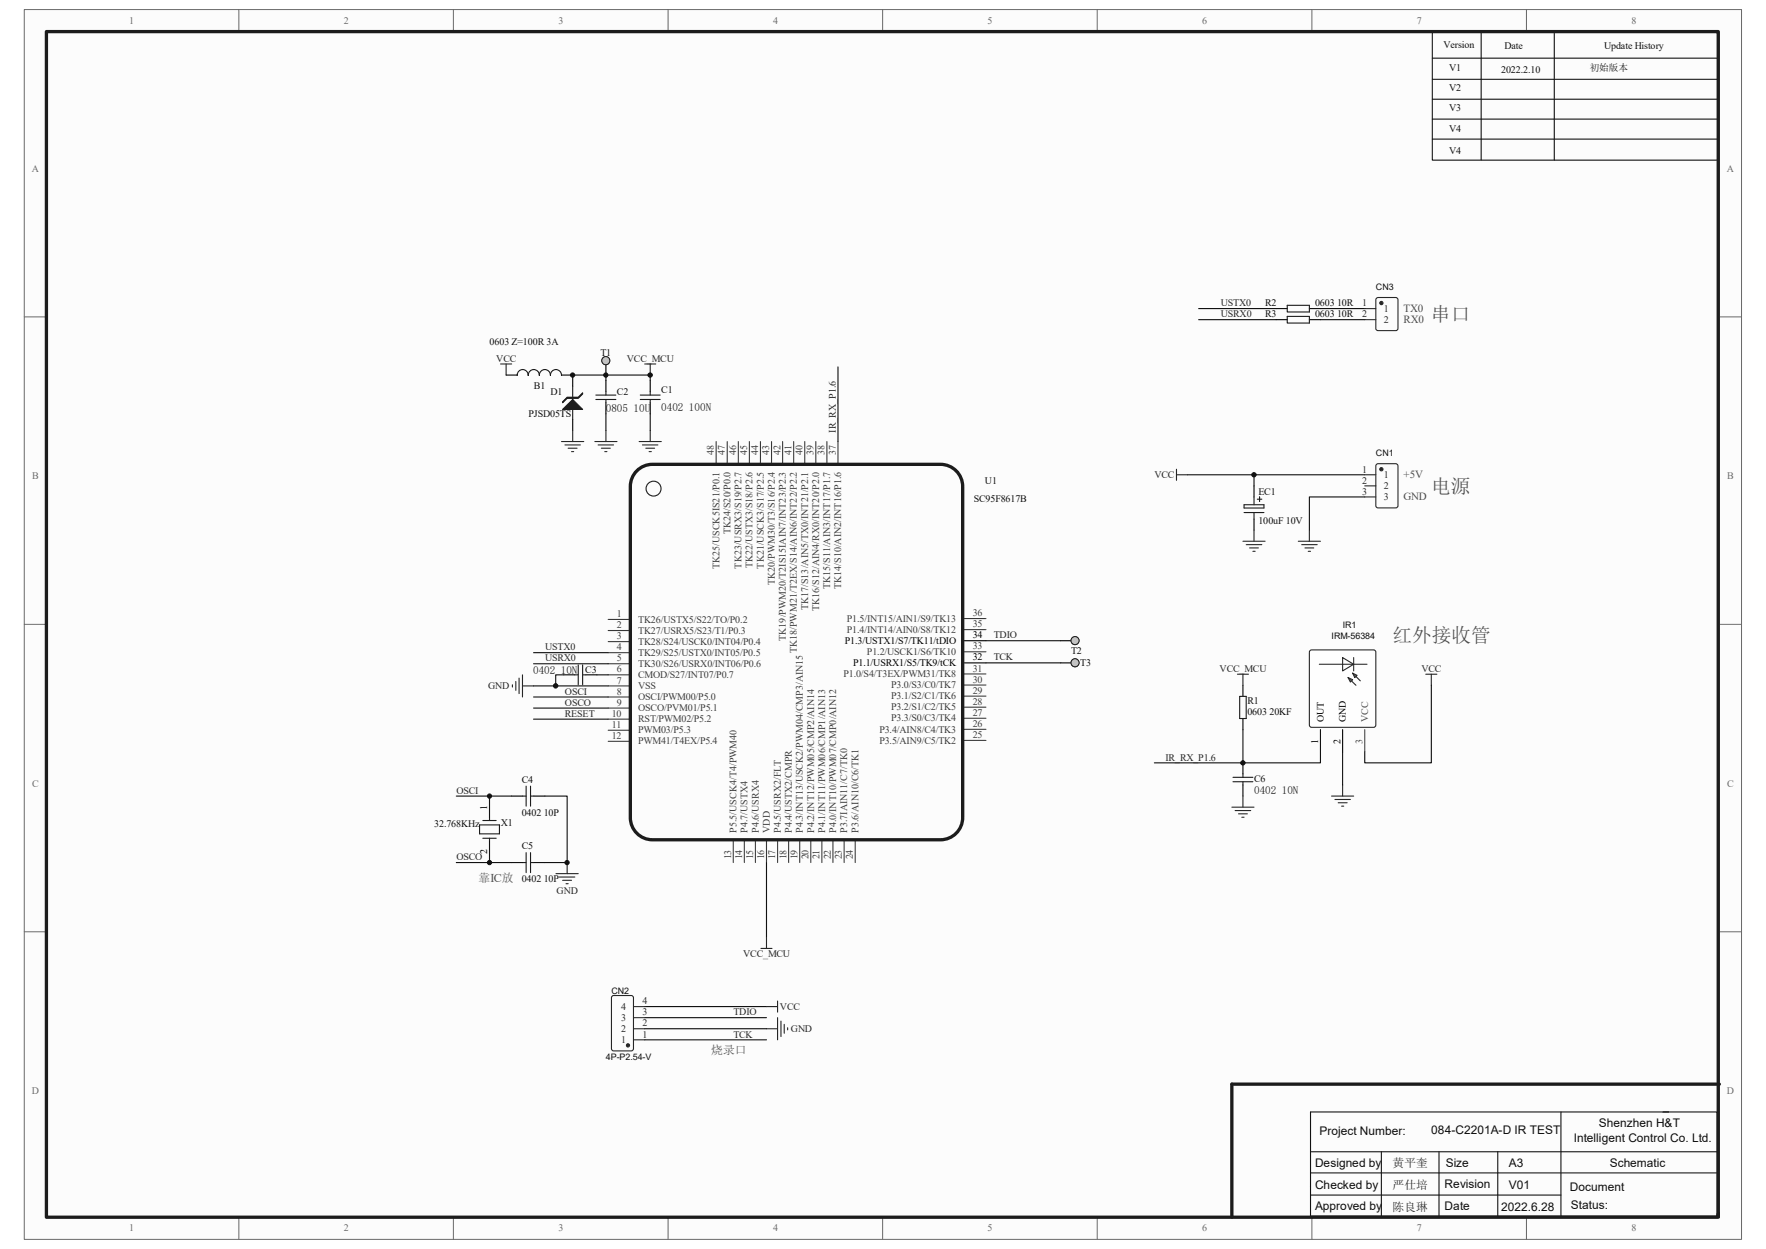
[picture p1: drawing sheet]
<svg xmlns="http://www.w3.org/2000/svg" width="297mm" height="210mm" viewBox="0 0 297 210" stroke-linecap="round" stroke-linejoin="round" font-family="sans-serif">
<path d="M4.1 1.6h288.8v206.8h-288.8z" fill="#fcfcfc"/>
<path d="M4.1 1.6h288.8v206.8h-288.8z" fill="none" stroke="#6a6a6a" stroke-width=".17"/>
<path d="M7.8 5.4h281.4v199.2h-281.4z" fill="#fcfcfc"/>
<g fill="none" stroke="#6a6a6a" stroke-width=".17">
<path d="M7.8 5.3h281.4v199.3h-281.4zM40.2 1.6v3.7M76.3 1.6v3.7M112.4 1.6v3.7M148.5 1.6v3.7M184.5 1.6v3.7M220.7 1.6v3.7M256.7 1.6v3.7M4.1 53.3h3.7M289.2 53.3h3.7M4.1 105h3.7M289.2 105h3.7"/>
<path d="M4.1 156.7h3.7M289.2 156.7h3.7M40.2 204.6v3.8M76.3 204.6v3.8M112.4 204.6v3.8M148.5 204.6v3.8M184.5 204.6v3.8M220.7 204.6v3.8M256.7 204.6v3.8"/>
</g>
<g fill="none" stroke="#151515" stroke-width=".19">
<path d="M240.9 5.3v21.6h48.1M240.9 13.3h48.1M240.9 9.8h48.1M240.9 16.7h48.1M249.1 5.3v21.6M261.4 5.3v21.6M240.9 20h48.1M240.9 23.4h48.1M220.4 197.2h68.4M220.4 193.6h68.4M232.3 193.6v10.8M242 193.6v10.8"/>
<path d="M251.9 193.6v10.8M262.5 186.9v17.5M220.4 200.9h42.1M288.8 204.4v-17.5h-68.4v17.5"/>
</g>
<g fill="none" stroke="#1c1c1c" stroke-width=".19">
<path d="M240.9 5.3h48.1v21.6M96.3 64.9v5.6M100.2 67.2h3.4M100.2 66.4h3.4M101.9 65.8v.6M101.9 67.2v.5M107.7 67.2h3.3M107.7 66.4h3.3M109.4 65.8v.6M109.4 67.2v.5M209.3 84.9h3.3v.5h-3.3zM209.3 86.2h3.3"/>
<path d="M210.9 83.5v1.4M210.9 86.2v1.1M211.5 83.9h.7M211.9 83.5v.8M96.7 113.5h.6M97.3 111.8v3.3M98 113.5h.5M98 111.8v3.3M80.7 138.7h3.3v1.5h-3.3zM81.2 137.9h2.3M82.3 137.6v.3M87.9 133.8h.6"/>
<path d="M88.5 132.2v3.3M89.2 133.8h.6M89.2 132.2v3.3M81.2 140.9h2.3M82.3 140.9v.4M87.9 145h.6M88.5 143.3v3.4M89.2 143.3v3.4M89.2 145h.6M220.4 204.4h68.4"/>
<circle cx="109.9" cy="82.2" r="1.25"/>
</g>
<path d="M107.1 79.2a3.7 3.7 0 0 1 2.6-1.1h48.5a3.7 3.7 0 0 1 3.7 3.7v55.7a3.7 3.7 0 0 1-3.7 3.7h-48.5a3.7 3.7 0 0 1-3.7-3.7v-55.7a3.7 3.7 0 0 1 1.1-2.6zM289.2 182.3h-82v22.3M289 204.1v.5h-281.2v-199.3h281.2v199.1" fill="none" stroke="#1c1c1c" stroke-width=".56"/>
<g fill="none" stroke="#000" stroke-width=".19">
<path d="M96.3 63.1v1.8M96.3 70.5v1.9M101.9 64v1.8M101.9 67.7v1.9M109.4 64v1.8M109.4 67.7v1.9M210.9 81.7v1.8M210.9 87.3v1.8M94.8 113.5h1.9M98.5 113.5h1.9M162.1 111.4h3.7M162.1 107.7h3.7"/>
<path d="M178.4 107.7h1.9M82.3 135.7v1.9M86.1 133.8h1.8M89.8 133.8h1.8M82.3 141.3v1.9M86.1 145h1.8M89.8 145h1.8"/>
</g>
<g fill="none" stroke="#262626" stroke-width=".19">
<path d="M84.2 61.2h1.9M85.1 61.2v1.9M94.4 74.2h3.8M95 74.8h2.6M95.6 75.4h1.5M96.1 75.9h.4M96.3 72.4v1.8M100.1 74.2h3.7M100.6 74.8h2.6M101.2 75.4h1.5M101.7 75.9h.4M101.9 72.4v1.8"/>
<path d="M107.5 74.2h3.7M108.1 74.8h2.6M108.6 75.4h1.5M109.2 75.9h.4M109.4 72.4v1.8M209.1 91h3.7M209.6 91.6h2.6M210.2 92.1h1.5M210.7 92.7h.4M210.9 89.1v1.9M86.2 115.1v.4M86.8 114.6v1.5"/>
<path d="M87.3 114v2.6M87.9 113.5v3.7M87.9 115.3h1.8M93.5 146.9h3.8M94.1 147.4h2.6M94.6 148h1.5M95.2 148.6h.4M95.4 145v1.9M128.9 173h1.9M130.8 171.1v3.7M131.4 171.7v2.6M131.9 172.2v1.5"/>
<path d="M132.5 172.8v.3"/>
</g>
<g fill="#1c1c1c" stroke="#1c1c1c" stroke-width=".19">
<path d="M94.6 68.8l1.7-1.6 1.7 1.6z"/>
<path d="M95.4 66.8h1.9l.7-.8v.2l-.7 .8h-1.9l-.8 .7v-.2z" fill-rule="evenodd"/>
</g>
<g fill="none" stroke="#3d3d3d" stroke-width=".19">
<path d="M120.5 74.2v3.8M122.3 74.2v3.8M124.2 74.2v3.8M126 74.2v3.8M127.9 74.2v3.8M129.8 74.2v3.8M131.6 74.2v3.8M133.5 74.2v3.8M135.4 74.2v3.8M137.2 74.2v3.8M139.1 74.2v3.8M140.9 74.2v3.8"/>
<path d="M102.3 104.1h3.7M102.3 106h3.7M102.3 107.9h3.7M102.3 109.7h3.7M102.3 111.6h3.7M102.3 113.5h3.7M102.3 115.3h3.7M102.3 117.2h3.7M102.3 119h3.7M162.1 118.9h3.7M162.1 117h3.7M162.1 115.2h3.7"/>
<path d="M162.1 113.3h3.7M162.1 109.6h3.7M162.1 105.9h3.7M162.1 104h3.7M102.3 120.9h3.7M102.3 122.8h3.7M102.3 124.6h3.7M162.1 124.5h3.7M162.1 122.6h3.7M162.1 120.8h3.7M123.3 141.3v3.7M125.2 141.3v3.7"/>
<path d="M127.1 141.3v3.7M128.9 141.3v3.7M130.8 141.3v3.7M132.6 141.3v3.7M134.5 141.3v3.7M136.4 141.3v3.7M138.2 141.3v3.7M140.1 141.3v3.7M142 141.3v3.7M143.8 141.3v3.7"/>
</g>
<circle cx="180.8" cy="107.7" r=".67" fill="#fcfcfc" stroke="#4c4c4c" stroke-width=".19"/>
<circle cx="180.8" cy="107.7" r=".68" fill="#c0c0c0" stroke="#1c1c1c" stroke-width=".17"/>
<path d="M178.4 111.4h1.9" fill="none" stroke="#000" stroke-width=".19"/>
<circle cx="180.8" cy="111.4" r=".67" fill="#fcfcfc" stroke="#4c4c4c" stroke-width=".19"/>
<circle cx="180.8" cy="111.4" r=".68" fill="#c0c0c0" stroke="#1c1c1c" stroke-width=".17"/>
<g fill="none" stroke="#0e0e0e" stroke-width=".19">
<path d="M96.3 63.1h5.6M101.9 64v-.9h7.5v.9M101.9 69.6v2.8M109.4 69.6v2.8M140.9 61.7v12.5M89.7 109.7h12.6M89.7 117.2h12.6M89.7 119h12.6M89.7 115.3h12.6M94.8 113.5h-1.3v1.8M100.4 113.5h1.9M165.8 107.7h12.6"/>
<path d="M165.8 111.4h12.6M76.7 133.8h5.6M86.1 133.8h-3.8v1.9M89.7 120.9h12.6M91.6 133.8h3.8v11.2h-3.8M76.7 145h9.4M82.3 143.2v1.8M128.9 145v12.6M108.4 171.1h20.5M108.4 169.2h20.5M108.4 174.8h20.5M108.4 173h20.5"/>
</g>
<path d="M103 167.4h3.2l.3 .2v8.7l-.1 .3-3.2 .1-.3-.2-.1-8.8zM106.6 174.8h1.8M106.6 173h1.8M106.6 171.1h1.8M106.6 169.2h1.8" fill="none" stroke="#292929" stroke-width=".19"/>
<circle cx="105.6" cy="175.7" r=".27" fill="#292929" stroke="#292929" stroke-width=".19"/>
<path d="M85.1 63.1h1.9M94.4 63.1h1.9M101.9 61.2v1.9" fill="none" stroke="#000" stroke-width=".19"/>
<path d="M94.4 63.1a.94 .94 0 0 0-.9-1 .94 .94 0 0 0-.9 1 .94 .94 0 0 0-1-1h.1a.94 .94 0 0 0-1 1 .94 .94 0 0 0-.9-1 .94 .94 0 0 0-.9 1h-.1a.93 .93 0 0 0-.9-1 .94 .94 0 0 0-.9 1" fill="none" stroke="#1c1c1c" stroke-width=".19"/>
<path d="M108.4 61.2h1.9M109.4 61.2v1.9M128 159.4h1.9M128.9 157.6v1.8" fill="none" stroke="#262626" stroke-width=".19"/>
<circle cx="101.9" cy="60.6" r=".66" fill="none" stroke="#4c4c4c" stroke-width=".19"/>
<circle cx="101.9" cy="60.6" r=".68" fill="#c0c0c0" stroke="#1c1c1c" stroke-width=".17"/>
<path d="M128.9 169.2h1.9M130.8 168.3v1.9" fill="none" stroke="#262626" stroke-width=".19"/>
<path d="M220.3 109.4l.3-.1h10.4l.4 .1v12.5l-.2 .3-10.6 .1-.3-.2z" fill-rule="evenodd" fill="#fefefe" stroke="#292929" stroke-width=".19"/>
<path d="M214.6 51.9h1.9M214.6 53.7h1.9M220.2 51.9h1.9M220.2 53.7h1.9M209.1 115.2v1.9M209.1 120.8v1.9M209.1 128.2v1.9M209.1 132v1.8M222.1 122.7v3.7M225.8 122.7v3.7" fill="none" stroke="#000" stroke-width=".19"/>
<path d="M229.5 122.7v3.7" fill="none" stroke="#4c4c4c" stroke-width=".19"/>
<g fill="none" stroke="#292929" stroke-width=".19">
<path d="M229.5 51.9h1.9M229.5 53.7h1.9M231.5 50.2l.3-.2h3l.3 .2v5l-.2 .3-3.1 .1-.3-.2zM229.5 79.8h1.9M231.5 78.1l.3-.1h3l.3 .1v6.9l-.2 .3-3.1 .1-.3-.2zM229.5 81.7h1.9M229.5 83.5h1.9M221.9 111.7h8M225.8 110.6l1.9 1.1-1.9 1.1zM226.8 113.9l.7 .4-.4 .4zM226.8 113.9l1.3 1.3M227.5 113.2l.8 .3-.4 .4z"/>
<path d="M227.5 113.2l1.3 1.3M227.7 110.6v2.2"/>
</g>
<path d="M216.5 51.3h3.7v1.2h-3.7zM216.5 53.2h3.7v1.1h-3.7zM208.5 117.1h1.1v3.7h-1.1zM207.4 130.7h3.3M207.4 131.4h3.3M209.1 130.1v.6M209.1 131.4v.6" fill="none" stroke="#1c1c1c" stroke-width=".19"/>
<path d="M201.6 51.9h13M201.6 53.7h13M222.1 51.9h7.4M222.1 53.7h7.4M199.7 79.8h29.8M210.9 79.8v1.9M229.5 83.5h-9.3v5.6M89.7 111.6h12.6M240.7 115.2v13h-11.2v-1.8M194.2 128.2h14.9M209.1 122.7v5.5h13v-1.8M225.8 126.4v5.6" fill="none" stroke="#0e0e0e" stroke-width=".19"/>
<g fill="none" stroke="#262626" stroke-width=".19">
<path d="M197.9 78.9v1.9M197.9 79.8h1.8M218.4 91h3.7M218.9 91.6h2.6M219.5 92.1h1.5M220 92.7h.4M220.2 89.1v1.9M208.1 113.3h1.9M209.1 113.3v1.9M239.8 113.3h1.9M240.7 113.3v1.9M207.2 135.7h3.7"/>
<path d="M207.7 136.3h2.7M208.3 136.8h1.5M208.9 137.4h.4M209.1 133.8v1.9M224 133.8h3.7M224.5 134.4h2.6M225.1 135h1.5M225.7 135.5h.3M225.8 132v1.8"/>
</g>
<g fill="#292929" stroke="#292929" stroke-width=".19">
<circle cx="232.3" cy="78.9" r=".27"/>
<circle cx="232.3" cy="50.9" r=".27"/>
</g>
<g fill="#0e0e0e" stroke="#0e0e0e" stroke-width=".17">
<circle cx="82.3" cy="145" r=".36"/>
<circle cx="82.3" cy="133.8" r=".36"/>
<circle cx="93.5" cy="115.3" r=".37"/>
<circle cx="95.4" cy="145" r=".36"/>
<circle cx="96.3" cy="63.1" r=".36"/>
<circle cx="101.9" cy="63.1" r=".36"/>
<circle cx="109.4" cy="63.1" r=".37"/>
<circle cx="209.1" cy="128.2" r=".36"/>
<circle cx="210.9" cy="79.8" r=".36"/>
</g>
<g font-size="3.3" fill="#4c4c4c">
<text x="240.7" y="53.9">串口</text>
<text x="240.7" y="82.8">电源</text>
<text x="234.2" y="107.9">红外接收管</text>
</g>
<g font-size="2" fill="#4c4c4c">
<text x="80.5" y="148.3">靠IC放</text>
<text x="119.6" y="177.2">烧录口</text>
</g>
<g font-size="2" fill="#0e0e0e">
<text x="221.9" y="190.8">Project Number:</text>
<text x="240.7" y="190.6">084-C2201A-D IR TEST</text>
<text x="268.9" y="189.5">Shenzhen H&amp;T</text>
<text x="221.2" y="196.2">Designed by</text>
<text x="243.2" y="196.2">Size</text>
<text x="253.8" y="196.2">A3</text>
<text x="264.7" y="192">Intelligent Control Co. Ltd.</text>
<text x="270.8" y="196.2">Schematic</text>
<text x="221.2" y="199.9">Checked by</text>
<text x="221.2" y="203.5">Approved by</text>
<text x="243" y="203.5">Date</text>
<text x="243" y="199.7">Revision</text>
<text x="252.5" y="203.6">2022.6.28</text>
<text x="253.8" y="199.9">V01</text>
<text x="264.1" y="200.3">Document</text>
<text x="264.2" y="203.3">Status:</text>
</g>
<g font-size="2" fill="#1c1c1c">
<text x="234.2" y="196.2">黄平奎</text>
<text x="234.2" y="199.9">严仕培</text>
<text x="234.2" y="203.6">陈良琳</text>
</g>
<g font-size="1.9" fill="#4c4c4c">
<text x="236.1" y="52.4">TX0</text>
<text x="236.1" y="54.3">RX0</text>
<text x="236.1" y="80.3">+5V</text>
<text x="236.1" y="84.1">GND</text>
</g>
<g font-size="1.9" fill="#0e0e0e">
<text x="101.9" y="69.3">0805 10U</text>
<text x="111.2" y="69.2">0402 100N</text>
<text x="89.7" y="113.3">0402 10N</text>
<text x="210.9" y="133.4">0402 10N</text>
</g>
<g font-size="1.7" fill="#696969">
<text x="21.7" y="4">1</text>
<text x="57.8" y="4">2</text>
<text x="93.9" y="4">3</text>
<text x="130" y="4">4</text>
<text x="166.1" y="4">5</text>
<text x="202.2" y="4">6</text>
<text x="238.3" y="4">7</text>
<text x="274.4" y="4">8</text>
<text x="5.4" y="28.9">A</text>
<text x="290.5" y="28.9">A</text>
<text x="5.4" y="80.6">B</text>
<text x="290.5" y="80.6">B</text>
<text x="5.4" y="132.3">C</text>
<text x="290.5" y="132.3">C</text>
<text x="5.4" y="184">D</text>
<text x="290.5" y="184">D</text>
<text x="21.7" y="207">1</text>
<text x="57.8" y="207">2</text>
<text x="93.9" y="207">3</text>
<text x="130" y="207">4</text>
<text x="166.1" y="207">5</text>
<text x="202.2" y="207">6</text>
<text x="238.3" y="207">7</text>
<text x="274.4" y="207">8</text>
</g>
<g font-size="1.7" fill="#0e0e0e">
<text x="242.8" y="8.1">Version</text>
<text x="253" y="8.3">Date</text>
<text x="269.8" y="8.3">Update History</text>
<text x="243.7" y="12">V1</text>
<text x="243.7" y="15.4">V2</text>
<text x="252.5" y="12.2">2022.2.10</text>
<text x="243.7" y="18.7">V3</text>
<text x="243.7" y="22.2">V4</text>
<text x="243.7" y="26">V4</text>
<text x="212.8" y="51.5">R2</text>
<text x="212.8" y="53.4">R3</text>
<text x="221.2" y="51.5">0603 10R</text>
<text x="221.2" y="53.4">0603 10R</text>
<text x="82.4" y="58">0603 Z=100R 3A</text>
<text x="101" y="59.9">T1</text>
<text x="89.8" y="65.5">B1</text>
<text x="88.9" y="70.1">PJSD05TS</text>
<text x="92.6" y="66.4">D1</text>
<text x="103.8" y="66.4">C2</text>
<text x="111.2" y="66">C1</text>
<text x="165.6" y="81.3">U1</text>
<text x="211.7" y="83.2">EC1</text>
<text x="163.8" y="84.5">SC95F8617B</text>
<text x="211.7" y="88">100uF 10V</text>
<text x="98.4" y="113.2">C3</text>
<text x="180.1" y="109.9">T2</text>
<text x="181.7" y="112">T3</text>
<text x="209.8" y="118.4">R1</text>
<text x="209.8" y="120.2">0603 20KF</text>
<text x="87.8" y="131.6">C4</text>
<text x="210.9" y="131.4">C6</text>
<text x="87.8" y="137.2">0402 10P</text>
<text x="73" y="139">32.768KHz</text>
<text x="84.2" y="138.9">X1</text>
<text x="87.8" y="142.8">C5</text>
<text x="87.8" y="148.4">0402 10P</text>
</g>
<g font-size="1.7" fill="#262626">
<text x="205.3" y="51.5">USTX0</text>
<text x="205.3" y="53.4">USRX0</text>
<text x="83.5" y="60.8">VCC</text>
<text x="105.4" y="60.8">VCC_MCU</text>
<text x="140.6" y="72.7" transform="rotate(-90 140.6 72.7)">IR_RX_P1.6</text>
<text x="194.2" y="80.4">VCC</text>
<text x="167.1" y="107.3">TDIO</text>
<text x="91.7" y="109.3">USTX0</text>
<text x="91.7" y="111.2">USRX0</text>
<text x="167.1" y="111">TCK</text>
<text x="205.1" y="113">VCC_MCU</text>
<text x="239.1" y="113">VCC</text>
<text x="82.1" y="115.8">GND</text>
<text x="95" y="116.8">OSCI</text>
<text x="95" y="118.6">OSCO</text>
<text x="95" y="120.5">RESET</text>
<text x="196" y="127.9">IR_RX_P1.6</text>
<text x="76.8" y="133.5">OSCI</text>
<text x="76.8" y="144.6">OSCO</text>
<text x="93.6" y="150.2">GND</text>
<text x="125" y="160.9">VCC_MCU</text>
<text x="123.4" y="170.7">TDIO</text>
<text x="131.2" y="169.8">VCC</text>
<text x="133" y="173.5">GND</text>
<text x="123.4" y="174.4">TCK</text>
</g>
<g font-size="1.7" fill="#292929">
<text x="229.1" y="51.5">1</text>
<text x="229.1" y="53.4">2</text>
<text x="232.7" y="52.4">1</text>
<text x="232.7" y="54.3">2</text>
<text x="229.1" y="79.4">1</text>
<text x="229.1" y="81.3">2</text>
<text x="229.1" y="83.2">3</text>
<text x="232.7" y="80.4">1</text>
<text x="232.7" y="82.2">2</text>
<text x="232.7" y="84.1">3</text>
<text x="104.5" y="173.5">2</text>
<text x="104.5" y="171.6">3</text>
<text x="104.5" y="169.8">4</text>
<text x="108.1" y="172.6">2</text>
<text x="108.1" y="170.7">3</text>
<text x="108.1" y="168.8">4</text>
<text x="104.5" y="175.4">1</text>
<text x="108.1" y="174.4">1</text>
</g>
<g font-size="1.7" fill="#3d3d3d">
<text x="120.1" y="76.5" transform="rotate(-90 120.1 76.5)">48</text>
<text x="121.9" y="76.5" transform="rotate(-90 121.9 76.5)">47</text>
<text x="123.8" y="76.5" transform="rotate(-90 123.8 76.5)">46</text>
<text x="125.7" y="76.5" transform="rotate(-90 125.7 76.5)">45</text>
<text x="127.5" y="76.5" transform="rotate(-90 127.5 76.5)">44</text>
<text x="129.4" y="76.5" transform="rotate(-90 129.4 76.5)">43</text>
<text x="131.3" y="76.5" transform="rotate(-90 131.3 76.5)">42</text>
<text x="133.1" y="76.5" transform="rotate(-90 133.1 76.5)">41</text>
<text x="135" y="76.5" transform="rotate(-90 135 76.5)">40</text>
<text x="136.8" y="76.5" transform="rotate(-90 136.8 76.5)">39</text>
<text x="138.7" y="76.5" transform="rotate(-90 138.7 76.5)">38</text>
<text x="140.6" y="76.5" transform="rotate(-90 140.6 76.5)">37</text>
<text x="122.9" y="89.8" transform="rotate(-90 122.9 89.8)">TK24/S20/P0.0</text>
<text x="121" y="95.7" transform="rotate(-90 121 95.7)">TK25/USCK5IS21/P0.1</text>
<text x="124.7" y="95.6" transform="rotate(-90 124.7 95.6)">TK23/USRX3/S19/P2.7</text>
<text x="126.6" y="95.5" transform="rotate(-90 126.6 95.5)">TK22/USTX3/S18/P2.6</text>
<text x="128.5" y="95.6" transform="rotate(-90 128.5 95.6)">TK21/USCK3/S17/P2.5</text>
<text x="130.3" y="98.4" transform="rotate(-90 130.3 98.4)">TK20/PWM30/T3/S16/P2.4</text>
<text x="139.6" y="99" transform="rotate(-90 139.6 99)">TK15/S11/AIN3/INT17/P1.7</text>
<text x="141.5" y="99" transform="rotate(-90 141.5 99)">TK14/S10/AIN2/INT16/P1.6</text>
<text x="103.7" y="103.7">1</text>
<text x="103.7" y="105.6">2</text>
<text x="103.7" y="107.5">3</text>
<text x="107.3" y="104.7">TK26/USTX5/S22/TO/P0.2</text>
<text x="107.3" y="106.5">TK27/USRX5/S23/T1/P0.3</text>
<text x="132.2" y="107.7" transform="rotate(-90 132.2 107.7)">TK19/PWM20/T2IS15IAIN7/INT23/P2.3</text>
<text x="135.9" y="102.6" transform="rotate(-90 135.9 102.6)">TK17/S13/AIN5/TX0/INT21/P2.1</text>
<text x="137.8" y="102.7" transform="rotate(-90 137.8 102.7)">TK16/S12/AIN4/RX0/INT20/P2.0</text>
<text x="142.4" y="106.4">P1.4/INT14/AIN0/S8/TK12</text>
<text x="142.4" y="104.5">P1.5/INT15/AIN1/S9/TK13</text>
<text x="163.6" y="105.5">35</text>
<text x="163.6" y="103.6">36</text>
<text x="103.7" y="109.3">4</text>
<text x="103.7" y="111.2">5</text>
<text x="103.7" y="113.1">6</text>
<text x="107.3" y="108.4">TK28/S24/USCK0/INT04/P0.4</text>
<text x="107.3" y="110.3">TK29/S25/USTX0/INT05/P0.5</text>
<text x="107.3" y="112.1">TK30/S26/USRX0/INT06/P0.6</text>
<text x="107.3" y="114">CMOD/S27/INT07/P0.7</text>
<text x="134" y="109.8" transform="rotate(-90 134 109.8)">TK18/PWM21/T2EX/S14/AIN6/INT22/P2.2</text>
<text x="141.9" y="113.8">P1.0/S4/T3EX/PWM31/TK8</text>
<text x="145.8" y="110.1">P1.2/USCK1/S6/TK10</text>
<text x="163.6" y="109.2">33</text>
<text x="163.6" y="112.9">31</text>
<text x="103.7" y="114.9">7</text>
<text x="103.7" y="116.8">8</text>
<text x="103.7" y="118.6">9</text>
<text x="107.3" y="115.8">VSS</text>
<text x="107.3" y="117.7">OSCI/PWM00/P5.0</text>
<text x="107.3" y="119.6">OSCO/PVM01/P5.1</text>
<text x="149.9" y="119.4">P3.2/S1/C2/TK5</text>
<text x="149.9" y="117.6">P3.1/S2/C1/TK6</text>
<text x="149.9" y="115.7">P3.0/S3/C0/TK7</text>
<text x="163.6" y="118.5">28</text>
<text x="163.6" y="116.6">29</text>
<text x="163.6" y="114.8">30</text>
<text x="102.9" y="120.5">10</text>
<text x="102.9" y="122.4">11</text>
<text x="102.9" y="124.2">12</text>
<text x="107.3" y="121.4">RST/PWM02/P5.2</text>
<text x="107.3" y="123.3">PWM03/P5.3</text>
<text x="107.3" y="125.2">PWM41/T4EX/P5.4</text>
<text x="147.9" y="125">P3.5/AIN9/C5/TK2</text>
<text x="147.9" y="123.1">P3.4/AIN8/C4/TK3</text>
<text x="149.9" y="121.3">P3.3/S0/C3/TK4</text>
<text x="163.6" y="124.1">25</text>
<text x="163.6" y="122.2">26</text>
<text x="163.6" y="120.4">27</text>
<text x="123.9" y="140" transform="rotate(-90 123.9 140)">P5.5/USCK4/T4/PWM40</text>
<text x="125.7" y="140" transform="rotate(-90 125.7 140)">P4.7/USTX4</text>
<text x="127.6" y="140" transform="rotate(-90 127.6 140)">P4.6/USRX4</text>
<text x="129.5" y="140" transform="rotate(-90 129.5 140)">VDD</text>
<text x="131.3" y="140" transform="rotate(-90 131.3 140)">P4.5/USRX2/FLT</text>
<text x="133.2" y="140" transform="rotate(-90 133.2 140)">P4.4/USTX2/CMPR</text>
<text x="135.1" y="140" transform="rotate(-90 135.1 140)">P4.3/INT13/USCK2/PWM04/CMP3/AIN15</text>
<text x="136.9" y="140" transform="rotate(-90 136.9 140)">P4.2/INT12/PWM05/CMP2/AIN14</text>
<text x="138.8" y="140" transform="rotate(-90 138.8 140)">P4.1/INT11/PWM06/CMP1/AIN13</text>
<text x="140.6" y="140" transform="rotate(-90 140.6 140)">P4.0/INT10/PWM07/CMP0/AIN12</text>
<text x="142.5" y="140" transform="rotate(-90 142.5 140)">P3.7IAIN11/C7/TK0</text>
<text x="144.4" y="140" transform="rotate(-90 144.4 140)">P3.6/AIN10/C6/TK1</text>
<text x="123" y="144.5" transform="rotate(-90 123 144.5)">13</text>
<text x="124.8" y="144.5" transform="rotate(-90 124.8 144.5)">14</text>
<text x="126.7" y="144.5" transform="rotate(-90 126.7 144.5)">15</text>
<text x="128.5" y="144.5" transform="rotate(-90 128.5 144.5)">16</text>
<text x="130.4" y="144.5" transform="rotate(-90 130.4 144.5)">17</text>
<text x="132.3" y="144.5" transform="rotate(-90 132.3 144.5)">18</text>
<text x="134.1" y="144.5" transform="rotate(-90 134.1 144.5)">19</text>
<text x="136" y="144.5" transform="rotate(-90 136 144.5)">20</text>
<text x="137.9" y="144.5" transform="rotate(-90 137.9 144.5)">21</text>
<text x="139.7" y="144.5" transform="rotate(-90 139.7 144.5)">22</text>
<text x="141.6" y="144.5" transform="rotate(-90 141.6 144.5)">23</text>
<text x="143.5" y="144.5" transform="rotate(-90 143.5 144.5)">24</text>
</g>
<g font-size="1.7">
<text x="163.6" y="107.3">34</text>
<text x="142.1" y="108.2">P1.3/USTX1/S7/TK11/tDIO</text>
<text x="143.5" y="112">P1.1/USRX1/S5/TK9/tCK</text>
<text x="163.6" y="111">32</text>
<text x="221.7" y="125" transform="rotate(-90 221.7 125)">1</text>
<text x="222.6" y="121.4" transform="rotate(-90 222.6 121.4)">OUT</text>
<text x="225.4" y="125" transform="rotate(-90 225.4 125)">2</text>
<text x="226.4" y="121.4" transform="rotate(-90 226.4 121.4)">GND</text>
<text x="82" y="136.1" transform="rotate(-90 82 136.1)">1</text>
<text x="82" y="143.6" transform="rotate(-90 82 143.6)">2</text>
</g>
<g font-size="1.7" fill="#4c4c4c">
<text x="229.2" y="125" transform="rotate(-90 229.2 125)">3</text>
<text x="230.1" y="121.4" transform="rotate(-90 230.1 121.4)">VCC</text>
</g>
<text font-size="1.6" fill="#0e0e0e" x="267.4" y="12">初始版本</text>
<g font-size="1.5" fill="#0e0e0e">
<text x="231.4" y="48.8">CN3</text>
<text x="231.4" y="76.7">CN1</text>
<text x="224" y="107.4">IRM-56384</text>
<text x="225.8" y="105.6">IR1</text>
<text x="102.8" y="167">CN2</text>
<text x="101.9" y="178.2">4P-P2.54-V</text>
</g>
</svg>
